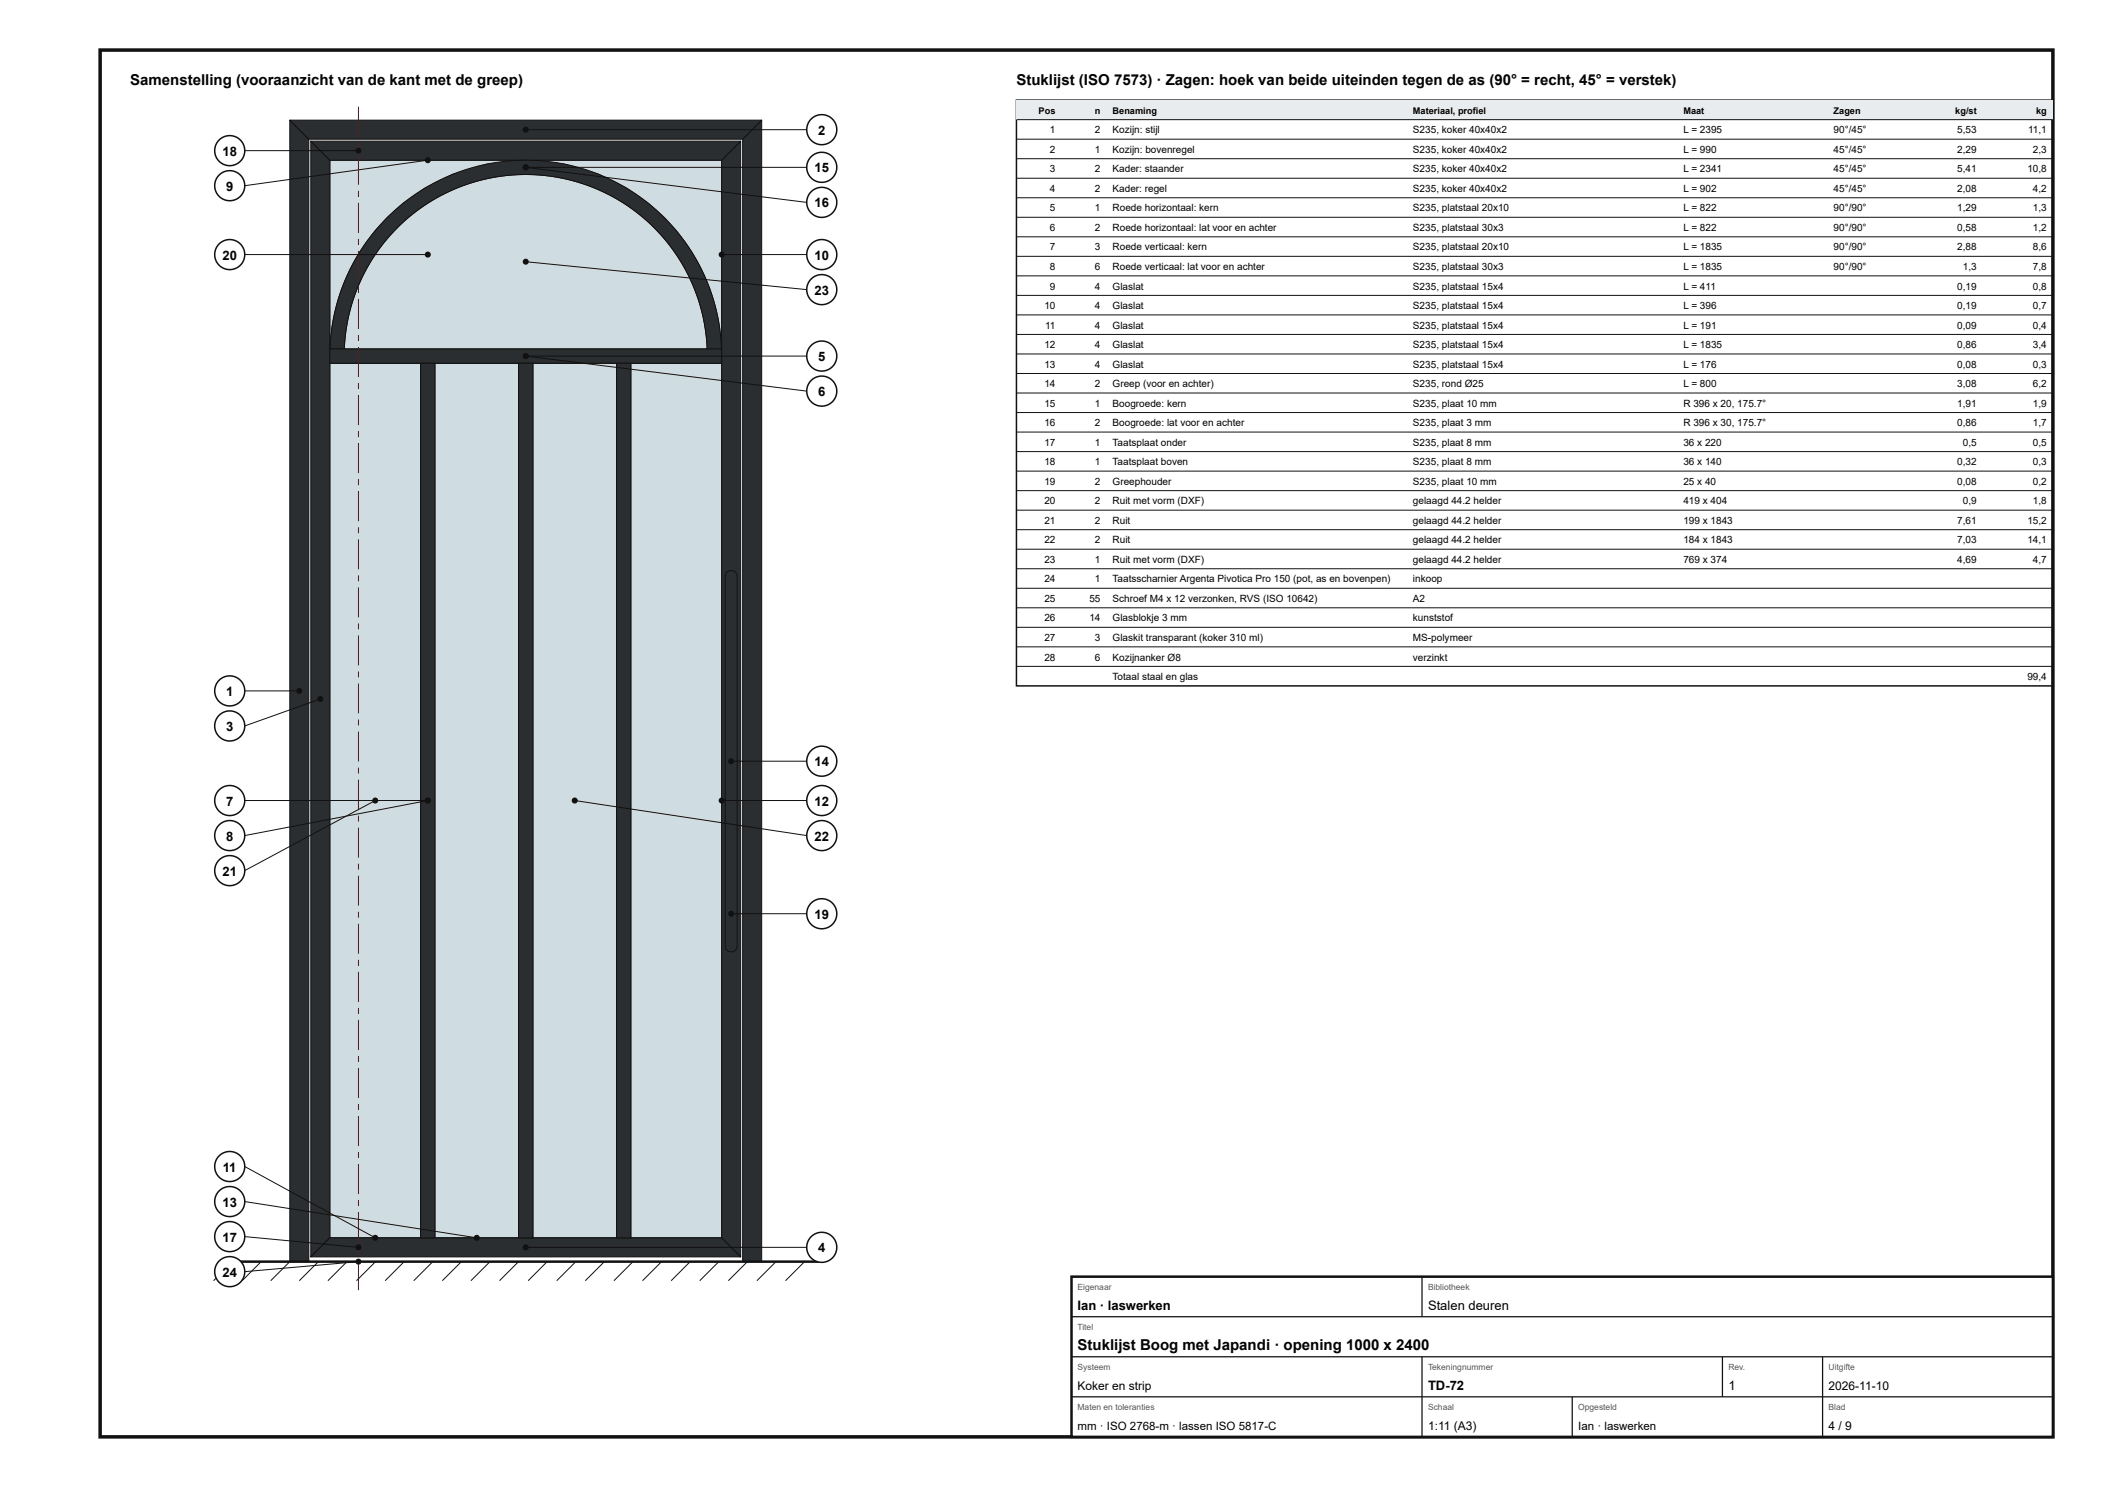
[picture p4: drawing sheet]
<svg xmlns="http://www.w3.org/2000/svg" width="420mm" height="297mm" viewBox="0 0 420 297" stroke-linecap="round" stroke-linejoin="round" font-family="sans-serif">
<path d="M20 10h390v277h-390z" fill="none" stroke="#111" stroke-width=".7" stroke-linecap="butt"/>
<path d="M65.9 32h39.1l-7.7 .8-6.8 2a39.1 39.1 0 0 0-22.6 24l-.9 2.8-.5 2.7-.6 5.4z" fill="#cfdde3"/>
<path d="M65.9 32h39.1l-7.7 .8-6.8 2a39.1 39.1 0 0 0-22.6 24l-.9 2.8-.5 2.7-.6 5.4z" fill="none" stroke="#111" stroke-width=".2"/>
<path d="M105 32h39.1v37.7l-.5-5a38.6 38.6 0 0 0-3.6-11.1 39 39 0 0 0-20.5-18.8l-6.8-2z" fill="#cfdde3"/>
<path d="M105 32h39.1v37.7l-.5-5a38.6 38.6 0 0 0-3.6-11.1 39 39 0 0 0-20.5-18.8l-6.8-2z" fill="none" stroke="#111" stroke-width=".2"/>
<path d="M65.9 72.5h18.1v174.7h-18.1z" fill="#cfdde3"/>
<path d="M65.9 72.5h18.1v174.7h-18.1z" fill="none" stroke="#111" stroke-width=".2"/>
<path d="M86.9 72.5h16.7v174.7h-16.7z" fill="#cfdde3"/>
<path d="M86.9 72.5h16.7v174.7h-16.7z" fill="none" stroke="#111" stroke-width=".2"/>
<path d="M106.4 72.5h16.7v174.7h-16.7z" fill="#cfdde3"/>
<path d="M106.4 72.5h16.7v174.7h-16.7z" fill="none" stroke="#111" stroke-width=".2"/>
<path d="M126 72.5h18.1v174.7h-18.1z" fill="#cfdde3"/>
<path d="M126 72.5h18.1v174.7h-18.1z" fill="none" stroke="#111" stroke-width=".2"/>
<path d="M79.3 45.5a36.3 36.3 0 0 1 38.9-8.2 36.3 36.3 0 0 1 23 32.4h-72.4a36.2 36.2 0 0 1 10.5-24.2z" fill="#cfdde3"/>
<path d="M79.3 45.5a36.3 36.3 0 0 1 38.9-8.2 36.3 36.3 0 0 1 23 32.4h-72.4a36.2 36.2 0 0 1 10.5-24.2z" fill="none" stroke="#111" stroke-width=".2"/>
<path d="M57.9 24l3.8 3.8v224.2h-3.8z" fill="#2b2e31"/>
<path d="M57.9 24l3.8 3.8v224.2h-3.8z" fill="none" stroke="#111" stroke-width=".2"/>
<path d="M152.1 24v228h-3.8v-224.2z" fill="#2b2e31"/>
<path d="M152.1 24v228h-3.8v-224.2z" fill="none" stroke="#111" stroke-width=".2"/>
<path d="M57.9 24h94.2l-3.8 3.8h-86.6z" fill="#2b2e31"/>
<path d="M57.9 24h94.2l-3.8 3.8h-86.6z" fill="none" stroke="#111" stroke-width=".2"/>
<path d="M62.1 28.2l3.8 3.8v215.2l-3.8 3.8z" fill="#2b2e31"/>
<path d="M62.1 28.2l3.8 3.8v215.2l-3.8 3.8z" fill="none" stroke="#111" stroke-width=".2"/>
<path d="M147.9 28.2v222.8l-3.8-3.8v-215.2z" fill="#2b2e31"/>
<path d="M147.9 28.2v222.8l-3.8-3.8v-215.2z" fill="none" stroke="#111" stroke-width=".2"/>
<path d="M65.9 247.2h78.2l3.8 3.8h-85.8z" fill="#2b2e31"/>
<path d="M65.9 247.2h78.2l3.8 3.8h-85.8z" fill="none" stroke="#111" stroke-width=".2"/>
<path d="M62.1 28.2h85.8l-3.8 3.8h-78.2z" fill="#2b2e31"/>
<path d="M62.1 28.2h85.8l-3.8 3.8h-78.2z" fill="none" stroke="#111" stroke-width=".2"/>
<path d="M77.9 42.9a39.1 39.1 0 0 1 41.7-8.1 39.1 39.1 0 0 1 24.5 34.8l-2.9 .2a36.3 36.3 0 0 0-36.2-34.9 36.3 36.3 0 0 0-36.2 34.9l-2.9-.2a39.1 39.1 0 0 1 12-26.7z" fill="#2b2e31"/>
<path d="M77.9 42.9a39.1 39.1 0 0 1 41.7-8.1 39.1 39.1 0 0 1 24.5 34.8l-2.9 .2a36.3 36.3 0 0 0-36.2-34.9 36.3 36.3 0 0 0-36.2 34.9l-2.9-.2a39.1 39.1 0 0 1 12-26.7z" fill="none" stroke="#111" stroke-width=".2"/>
<path d="M65.9 69.7h78.2v2.8h-78.2z" fill="#2b2e31"/>
<path d="M65.9 69.7h78.2v2.8h-78.2z" fill="none" stroke="#111" stroke-width=".2"/>
<path d="M84 72.5h2.9v174.7h-2.9z" fill="#2b2e31"/>
<path d="M84 72.5h2.9v174.7h-2.9z" fill="none" stroke="#111" stroke-width=".2"/>
<path d="M103.6 72.5h2.8v174.7h-2.8z" fill="#2b2e31"/>
<path d="M103.6 72.5h2.8v174.7h-2.8z" fill="none" stroke="#111" stroke-width=".2"/>
<path d="M123.1 72.5h2.9v174.7h-2.9z" fill="#2b2e31"/>
<path d="M123.1 72.5h2.9v174.7h-2.9z" fill="none" stroke="#111" stroke-width=".2"/>
<path d="M71.5 251.7h.2v6h-.2zM71.5 249.3h.2v1.2h-.2zM71.5 242.1h.2v6h-.2zM71.5 239.7h.2v1.2h-.2zM71.5 232.5h.2v6h-.2zM71.5 230.1h.2v1.2h-.2zM71.5 222.9h.2v6h-.2zM71.5 220.5h.2v1.2h-.2zM71.5 213.3h.2v6h-.2zM71.5 210.9h.2v1.2h-.2zM71.5 203.7h.2v6h-.2zM71.5 201.3h.2v1.2h-.2zM71.5 194.1h.2v6h-.2zM71.5 191.7h.2v1.2h-.2zM71.5 184.5h.2v6h-.2zM71.5 182.1h.2v1.2h-.2zM71.5 174.9h.2v6h-.2zM71.5 172.5h.2v1.2h-.2zM71.5 165.3h.2v6h-.2zM71.5 162.9h.2v1.2h-.2zM71.5 155.7h.2v6h-.2zM71.5 153.3h.2v1.2h-.2zM71.5 146.1h.2v6h-.2zM71.5 143.7h.2v1.2h-.2zM71.5 136.5h.2v6h-.2zM71.5 134.1h.2v1.2h-.2zM71.5 126.9h.2v6h-.2zM71.5 124.5h.2v1.2h-.2zM71.5 117.3h.2v6h-.2zM71.5 114.9h.2v1.2h-.2zM71.5 107.7h.2v6h-.2zM71.5 105.3h.2v1.2h-.2zM71.5 98.1h.2v6h-.2zM71.5 95.7h.2v1.2h-.2zM71.5 88.5h.2v6h-.2zM71.5 86.1h.2v1.2h-.2zM71.5 78.9h.2v6h-.2zM71.5 76.5h.2v1.2h-.2zM71.5 69.3h.2v6h-.2zM71.5 66.9h.2v1.2h-.2zM71.5 59.7h.2v6h-.2zM71.5 57.3h.2v1.2h-.2zM71.5 50.1h.2v6h-.2zM71.5 47.7h.2v1.2h-.2zM71.5 40.5h.2v6h-.2zM71.5 38.1h.2v1.2h-.2zM71.5 30.9h.2v6h-.2zM71.5 28.5h.2v1.2h-.2zM71.5 21.3h.2v6h-.2z" fill="#b00"/>
<path d="M145.2 114.3a1.2 1.2 0 0 1 1.3-.3 1.2 1.2 0 0 1 .7 1.1v73.9a1.19 1.19 0 0 1-1.2 1.1 1.19 1.19 0 0 1-1.2-1.1v-73.9z" fill="#2b2e31"/>
<g fill="none" stroke="#111" stroke-width=".2">
<path d="M145.2 114.3a1.2 1.2 0 0 1 1.3-.3 1.2 1.2 0 0 1 .7 1.1v73.9a1.19 1.19 0 0 1-1.2 1.1 1.19 1.19 0 0 1-1.2-1.1v-73.9zM46.4 252l-3.8 3.8M52.2 252l-3.8 3.8M57.9 252l-3.8 3.8M63.6 252l-3.8 3.8M69.3 252l-3.8 3.8M75 252l-3.8 3.8M80.7 252l-3.8 3.8M86.4 252l-3.8 3.8M92.1 252l-3.8 3.8M97.9 252l-3.9 3.8M103.6 252l-3.8 3.8"/>
<path d="M109.3 252l-3.8 3.8M115 252l-3.8 3.8M120.7 252l-3.8 3.8M126.4 252l-3.8 3.8M132.1 252l-3.8 3.8M137.8 252l-3.8 3.8M143.6 252l-3.9 3.8M149.3 252l-3.8 3.8M155 252l-3.8 3.8M160.7 252l-3.8 3.8"/>
</g>
<path d="M46.4 252h117.1" fill="none" stroke="#111" stroke-width=".5"/>
<circle cx="71.6" cy="30.1" r=".6" fill="#111"/>
<path d="M48.9 30.1h22.7" fill="none" stroke="#111" stroke-width=".2"/>
<circle cx="45.9" cy="30.1" r="3" fill="#fff"/>
<circle cx="45.9" cy="30.1" r="3" fill="none" stroke="#111" stroke-width=".3"/>
<circle cx="85.4" cy="32" r=".6" fill="#111"/>
<path d="M85.4 32l-36.5 5.1" fill="none" stroke="#111" stroke-width=".2"/>
<circle cx="45.9" cy="37.1" r="3" fill="#fff"/>
<circle cx="45.9" cy="37.1" r="3" fill="none" stroke="#111" stroke-width=".3"/>
<circle cx="85.4" cy="50.9" r=".6" fill="#111"/>
<path d="M48.9 50.8h36.5" fill="none" stroke="#111" stroke-width=".2"/>
<circle cx="45.9" cy="50.9" r="3" fill="#fff"/>
<circle cx="45.9" cy="50.9" r="3" fill="none" stroke="#111" stroke-width=".3"/>
<circle cx="59.8" cy="138" r=".6" fill="#111"/>
<path d="M48.9 138h10.9" fill="none" stroke="#111" stroke-width=".2"/>
<circle cx="45.9" cy="138" r="3" fill="#fff"/>
<circle cx="45.9" cy="138" r="3" fill="none" stroke="#111" stroke-width=".3"/>
<circle cx="64" cy="139.6" r=".6" fill="#111"/>
<path d="M64 139.6l-15.1 5.4" fill="none" stroke="#111" stroke-width=".2"/>
<circle cx="45.9" cy="145" r="3" fill="#fff"/>
<circle cx="45.9" cy="145" r="3" fill="none" stroke="#111" stroke-width=".3"/>
<circle cx="85.4" cy="159.9" r=".6" fill="#111"/>
<path d="M48.9 159.9h36.5" fill="none" stroke="#111" stroke-width=".2"/>
<circle cx="45.9" cy="159.9" r="3" fill="#fff"/>
<circle cx="45.9" cy="159.9" r="3" fill="none" stroke="#111" stroke-width=".3"/>
<circle cx="85.4" cy="159.9" r=".6" fill="#111"/>
<path d="M85.4 159.9l-36.5 7" fill="none" stroke="#111" stroke-width=".2"/>
<circle cx="45.9" cy="166.9" r="3" fill="#fff"/>
<circle cx="45.9" cy="166.9" r="3" fill="none" stroke="#111" stroke-width=".3"/>
<circle cx="74.9" cy="159.9" r=".6" fill="#111"/>
<path d="M74.9 159.9l-26 14" fill="none" stroke="#111" stroke-width=".2"/>
<circle cx="45.9" cy="173.9" r="3" fill="#fff"/>
<circle cx="45.9" cy="173.9" r="3" fill="none" stroke="#111" stroke-width=".3"/>
<circle cx="74.9" cy="247.2" r=".6" fill="#111"/>
<path d="M48.9 233l26 14.2" fill="none" stroke="#111" stroke-width=".2"/>
<circle cx="45.9" cy="233" r="3" fill="#fff"/>
<circle cx="45.9" cy="233" r="3" fill="none" stroke="#111" stroke-width=".3"/>
<circle cx="95.2" cy="247.2" r=".6" fill="#111"/>
<path d="M48.9 240l46.3 7.2" fill="none" stroke="#111" stroke-width=".2"/>
<circle cx="45.9" cy="240" r="3" fill="#fff"/>
<circle cx="45.9" cy="240" r="3" fill="none" stroke="#111" stroke-width=".3"/>
<circle cx="71.6" cy="249.1" r=".6" fill="#111"/>
<path d="M48.9 247l22.7 2.1" fill="none" stroke="#111" stroke-width=".2"/>
<circle cx="45.9" cy="247" r="3" fill="#fff"/>
<circle cx="45.9" cy="247" r="3" fill="none" stroke="#111" stroke-width=".3"/>
<circle cx="71.6" cy="252" r=".6" fill="#111"/>
<path d="M71.6 252l-22.7 2" fill="none" stroke="#111" stroke-width=".2"/>
<circle cx="45.9" cy="254" r="3" fill="#fff"/>
<circle cx="45.9" cy="254" r="3" fill="none" stroke="#111" stroke-width=".3"/>
<circle cx="105" cy="25.9" r=".6" fill="#111"/>
<path d="M105 25.9h56.1" fill="none" stroke="#111" stroke-width=".2"/>
<circle cx="164.1" cy="25.9" r="3" fill="#fff"/>
<circle cx="164.1" cy="25.9" r="3" fill="none" stroke="#111" stroke-width=".3"/>
<circle cx="105" cy="33.4" r=".6" fill="#111"/>
<path d="M105 33.4h56.1" fill="none" stroke="#111" stroke-width=".2"/>
<circle cx="164.1" cy="33.4" r="3" fill="#fff"/>
<circle cx="164.1" cy="33.4" r="3" fill="none" stroke="#111" stroke-width=".3"/>
<circle cx="105" cy="33.4" r=".6" fill="#111"/>
<path d="M105 33.4l56.1 7" fill="none" stroke="#111" stroke-width=".2"/>
<circle cx="164.1" cy="40.4" r="3" fill="#fff"/>
<circle cx="164.1" cy="40.4" r="3" fill="none" stroke="#111" stroke-width=".3"/>
<circle cx="144.1" cy="50.9" r=".6" fill="#111"/>
<path d="M144.1 50.8h17" fill="none" stroke="#111" stroke-width=".2"/>
<circle cx="164.1" cy="50.9" r="3" fill="#fff"/>
<circle cx="164.1" cy="50.9" r="3" fill="none" stroke="#111" stroke-width=".3"/>
<circle cx="105" cy="52.3" r=".6" fill="#111"/>
<path d="M105 52.3l56.1 5.5" fill="none" stroke="#111" stroke-width=".2"/>
<circle cx="164.1" cy="57.9" r="3" fill="#fff"/>
<circle cx="164.1" cy="57.9" r="3" fill="none" stroke="#111" stroke-width=".3"/>
<circle cx="105" cy="71.1" r=".6" fill="#111"/>
<path d="M105 71.1h56.1" fill="none" stroke="#111" stroke-width=".2"/>
<circle cx="164.1" cy="71.1" r="3" fill="#fff"/>
<circle cx="164.1" cy="71.1" r="3" fill="none" stroke="#111" stroke-width=".3"/>
<circle cx="105" cy="71.1" r=".6" fill="#111"/>
<path d="M105 71.1l56.1 7" fill="none" stroke="#111" stroke-width=".2"/>
<circle cx="164.1" cy="78.1" r="3" fill="#fff"/>
<circle cx="164.1" cy="78.1" r="3" fill="none" stroke="#111" stroke-width=".3"/>
<circle cx="146" cy="152" r=".6" fill="#111"/>
<path d="M146 152h15.1" fill="none" stroke="#111" stroke-width=".2"/>
<circle cx="164.1" cy="152" r="3" fill="#fff"/>
<circle cx="164.1" cy="152" r="3" fill="none" stroke="#111" stroke-width=".3"/>
<circle cx="144.1" cy="159.9" r=".6" fill="#111"/>
<path d="M144.1 159.9h17" fill="none" stroke="#111" stroke-width=".2"/>
<circle cx="164.1" cy="159.9" r="3" fill="#fff"/>
<circle cx="164.1" cy="159.9" r="3" fill="none" stroke="#111" stroke-width=".3"/>
<circle cx="114.8" cy="159.9" r=".6" fill="#111"/>
<path d="M114.8 159.9l46.3 7" fill="none" stroke="#111" stroke-width=".2"/>
<circle cx="164.1" cy="166.9" r="3" fill="#fff"/>
<circle cx="164.1" cy="166.9" r="3" fill="none" stroke="#111" stroke-width=".3"/>
<circle cx="146" cy="182.5" r=".6" fill="#111"/>
<path d="M146 182.5h15.1" fill="none" stroke="#111" stroke-width=".2"/>
<circle cx="164.1" cy="182.5" r="3" fill="#fff"/>
<circle cx="164.1" cy="182.5" r="3" fill="none" stroke="#111" stroke-width=".3"/>
<circle cx="105" cy="249.1" r=".6" fill="#111"/>
<path d="M105 249.1h56.1" fill="none" stroke="#111" stroke-width=".2"/>
<circle cx="164.1" cy="249.1" r="3" fill="#fff"/>
<g fill="none" stroke="#111" stroke-width=".3">
<path d="M203 20h207v117h-207z"/>
<circle cx="164.1" cy="249.1" r="3"/>
</g>
<path d="M203 20h207v3.9h-207z" fill="#e9ecee"/>
<g fill="none" stroke="#111" stroke-width=".2">
<path d="M203 23.9h207M203 27.8h207M203 31.7h207M203 35.6h207M203 39.5h207M203 43.4h207M203 47.3h207M203 51.2h207M203 55.1h207M203 59h207M203 62.9h207M203 66.8h207"/>
<path d="M203 70.7h207M203 74.6h207M203 78.5h207M203 82.4h207M203 86.3h207M203 90.2h207M203 94.1h207M203 98h207M203 101.9h207M203 105.8h207M203 109.7h207M203 113.6h207"/>
<path d="M203 117.5h207M203 121.4h207M203 125.3h207M203 129.2h207M203 133.1h207"/>
</g>
<path d="M214 255h196v32h-196z" fill="#fff"/>
<path d="M214 255h196v32h-196z" fill="none" stroke="#111" stroke-width=".5"/>
<path d="M284 255v8M214 263h196M214 271h196M214 279h196M284 271v16M314 279v8M344 271v8M364 271v16" fill="none" stroke="#111" stroke-width=".25"/>
<g font-size="3">
<text x="26" y="17">Samenstelling (vooraanzicht van de kant met de greep)</text>
<text x="203" y="17">Stuklijst (ISO 7573) · Zagen: hoek van beide uiteinden tegen de as (90° = recht, 45° = verstek)</text>
<text x="215.2" y="269.6">Stuklijst Boog met Japandi · opening 1000 x 2400</text>
</g>
<g font-size="2.6">
<text x="163.4" y="26.9">2</text>
<text x="44.4" y="31.1">18</text>
<text x="162.7" y="34.4">15</text>
<text x="45.2" y="38.1">9</text>
<text x="162.7" y="41.4">16</text>
<text x="44.4" y="51.8">20</text>
<text x="162.7" y="51.8">10</text>
<text x="162.7" y="58.8">23</text>
<text x="163.4" y="72.1">5</text>
<text x="163.4" y="79.1">6</text>
<text x="45.2" y="139">1</text>
<text x="45.2" y="146">3</text>
<text x="162.7" y="153">14</text>
<text x="45.2" y="160.9">7</text>
<text x="162.7" y="160.9">12</text>
<text x="45.2" y="167.9">8</text>
<text x="162.7" y="167.9">22</text>
<text x="44.4" y="174.9">21</text>
<text x="162.7" y="183.5">19</text>
<text x="44.5" y="234">11</text>
<text x="44.4" y="241">13</text>
<text x="44.4" y="248">17</text>
<text x="163.4" y="250.1">4</text>
<text x="44.4" y="255">24</text>
<text x="215.2" y="261.6">Ian · laswerken</text>
<text x="285.2" y="261.6">Stalen deuren</text>
<text x="285.2" y="277.6">TD-72</text>
<text x="345.2" y="277.6">1</text>
</g>
<g font-size="2.4">
<text x="215.2" y="277.6">Koker en strip</text>
<text x="365.2" y="277.6">2026-11-10</text>
<text x="285.2" y="285.6">1:11 (A3)</text>
<text x="365.2" y="285.6">4 / 9</text>
</g>
<g font-size="2.3">
<text x="215.2" y="285.6">mm · ISO 2768-m · lassen ISO 5817-C</text>
<text x="315.2" y="285.6">Ian · laswerken</text>
</g>
<g font-size="2">
<text x="209.7" y="26.6">1</text>
<text x="218.7" y="26.6">2</text>
<text x="222.2" y="26.6">Kozijn: stijl</text>
<text x="282.2" y="26.6">S235, koker 40x40x2</text>
<text x="336.2" y="26.6">L = 2395</text>
<text x="366.2" y="26.6">90°/45°</text>
<text x="390.9" y="26.6">5,53</text>
<text x="405.1" y="26.6">11,1</text>
<text x="209.7" y="30.5">2</text>
<text x="209.7" y="34.4">3</text>
<text x="218.7" y="30.5">1</text>
<text x="218.7" y="34.4">2</text>
<text x="222.2" y="30.5">Kozijn: bovenregel</text>
<text x="222.2" y="34.4">Kader: staander</text>
<text x="282.2" y="30.5">S235, koker 40x40x2</text>
<text x="282.2" y="34.4">S235, koker 40x40x2</text>
<text x="336.2" y="30.5">L = 990</text>
<text x="336.2" y="34.4">L = 2341</text>
<text x="366.2" y="30.5">45°/45°</text>
<text x="366.2" y="34.4">45°/45°</text>
<text x="390.9" y="30.5">2,29</text>
<text x="390.9" y="34.4">5,41</text>
<text x="404.9" y="34.4">10,8</text>
<text x="406" y="30.5">2,3</text>
<text x="209.7" y="38.3">4</text>
<text x="218.7" y="38.3">2</text>
<text x="222.2" y="38.3">Kader: regel</text>
<text x="282.2" y="38.3">S235, koker 40x40x2</text>
<text x="336.2" y="38.3">L = 902</text>
<text x="366.2" y="38.3">45°/45°</text>
<text x="390.9" y="38.3">2,08</text>
<text x="406" y="38.3">4,2</text>
<text x="209.7" y="42.2">5</text>
<text x="209.7" y="46.1">6</text>
<text x="218.7" y="42.2">1</text>
<text x="218.7" y="46.1">2</text>
<text x="222.2" y="42.2">Roede horizontaal: kern</text>
<text x="222.2" y="46.1">Roede horizontaal: lat voor en achter</text>
<text x="282.2" y="42.2">S235, platstaal 20x10</text>
<text x="282.2" y="46.1">S235, platstaal 30x3</text>
<text x="336.2" y="42.2">L = 822</text>
<text x="336.2" y="46.1">L = 822</text>
<text x="366.2" y="42.2">90°/90°</text>
<text x="366.2" y="46.1">90°/90°</text>
<text x="390.9" y="42.2">1,29</text>
<text x="390.9" y="46.1">0,58</text>
<text x="406" y="42.2">1,3</text>
<text x="406" y="46.1">1,2</text>
<text x="209.7" y="50">7</text>
<text x="209.7" y="53.9">8</text>
<text x="218.7" y="50">3</text>
<text x="218.7" y="53.9">6</text>
<text x="222.2" y="50">Roede verticaal: kern</text>
<text x="222.2" y="53.9">Roede verticaal: lat voor en achter</text>
<text x="282.2" y="50">S235, platstaal 20x10</text>
<text x="282.2" y="53.9">S235, platstaal 30x3</text>
<text x="336.2" y="50">L = 1835</text>
<text x="336.2" y="53.9">L = 1835</text>
<text x="366.2" y="50">90°/90°</text>
<text x="366.2" y="53.9">90°/90°</text>
<text x="390.9" y="50">2,88</text>
<text x="392" y="53.9">1,3</text>
<text x="406" y="50">8,6</text>
<text x="406" y="53.9">7,8</text>
<text x="209.7" y="57.8">9</text>
<text x="218.7" y="57.8">4</text>
<text x="222.2" y="57.8">Glaslat</text>
<text x="282.2" y="57.8">S235, platstaal 15x4</text>
<text x="336.2" y="57.8">L = 411</text>
<text x="390.9" y="57.8">0,19</text>
<text x="406" y="57.8">0,8</text>
<text x="208.6" y="61.7">10</text>
<text x="208.7" y="65.6">11</text>
<text x="218.7" y="61.7">4</text>
<text x="218.7" y="65.6">4</text>
<text x="222.2" y="61.7">Glaslat</text>
<text x="222.2" y="65.6">Glaslat</text>
<text x="282.2" y="61.7">S235, platstaal 15x4</text>
<text x="282.2" y="65.6">S235, platstaal 15x4</text>
<text x="336.2" y="61.7">L = 396</text>
<text x="336.2" y="65.6">L = 191</text>
<text x="390.9" y="61.7">0,19</text>
<text x="390.9" y="65.6">0,09</text>
<text x="406" y="61.7">0,7</text>
<text x="406" y="65.6">0,4</text>
<text x="208.6" y="69.5">12</text>
<text x="218.7" y="69.5">4</text>
<text x="222.2" y="69.5">Glaslat</text>
<text x="282.2" y="69.5">S235, platstaal 15x4</text>
<text x="336.2" y="69.5">L = 1835</text>
<text x="390.9" y="69.5">0,86</text>
<text x="406" y="69.5">3,4</text>
<text x="208.6" y="73.4">13</text>
<text x="208.6" y="77.3">14</text>
<text x="218.7" y="73.4">4</text>
<text x="218.7" y="77.3">2</text>
<text x="222.2" y="73.4">Glaslat</text>
<text x="222.2" y="77.3">Greep (voor en achter)</text>
<text x="282.2" y="73.4">S235, platstaal 15x4</text>
<text x="282.2" y="77.3">S235, rond Ø25</text>
<text x="336.2" y="73.4">L = 176</text>
<text x="336.2" y="77.3">L = 800</text>
<text x="390.9" y="73.4">0,08</text>
<text x="390.9" y="77.3">3,08</text>
<text x="406" y="73.4">0,3</text>
<text x="406" y="77.3">6,2</text>
<text x="208.6" y="81.2">15</text>
<text x="218.7" y="81.2">1</text>
<text x="222.2" y="81.2">Boogroede: kern</text>
<text x="282.2" y="81.2">S235, plaat 10 mm</text>
<text x="336.2" y="81.2">R 396 x 20, 175.7°</text>
<text x="390.9" y="81.2">1,91</text>
<text x="406" y="81.2">1,9</text>
<text x="208.6" y="85.1">16</text>
<text x="208.6" y="89">17</text>
<text x="218.7" y="85.1">2</text>
<text x="218.7" y="89">1</text>
<text x="222.2" y="85.1">Boogroede: lat voor en achter</text>
<text x="222.2" y="89">Taatsplaat onder</text>
<text x="282.2" y="85.1">S235, plaat 3 mm</text>
<text x="282.2" y="89">S235, plaat 8 mm</text>
<text x="336.2" y="85.1">R 396 x 30, 175.7°</text>
<text x="336.2" y="89">36 x 220</text>
<text x="390.9" y="85.1">0,86</text>
<text x="392" y="89">0,5</text>
<text x="406" y="85.1">1,7</text>
<text x="406" y="89">0,5</text>
<text x="208.6" y="92.9">18</text>
<text x="218.7" y="92.9">1</text>
<text x="222.2" y="92.9">Taatsplaat boven</text>
<text x="282.2" y="92.9">S235, plaat 8 mm</text>
<text x="336.2" y="92.9">36 x 140</text>
<text x="390.9" y="92.9">0,32</text>
<text x="406" y="92.9">0,3</text>
<text x="208.6" y="96.8">19</text>
<text x="208.6" y="100.7">20</text>
<text x="218.7" y="96.8">2</text>
<text x="218.7" y="100.7">2</text>
<text x="222.2" y="96.8">Greephouder</text>
<text x="222.2" y="100.7">Ruit met vorm (DXF)</text>
<text x="282.2" y="96.8">S235, plaat 10 mm</text>
<text x="282.2" y="100.7">gelaagd 44.2 helder</text>
<text x="336.2" y="96.8">25 x 40</text>
<text x="336.2" y="100.7">419 x 404</text>
<text x="390.9" y="96.8">0,08</text>
<text x="392" y="100.7">0,9</text>
<text x="406" y="96.8">0,2</text>
<text x="406" y="100.7">1,8</text>
<text x="208.6" y="104.6">21</text>
<text x="218.7" y="104.6">2</text>
<text x="222.2" y="104.6">Ruit</text>
<text x="282.2" y="104.6">gelaagd 44.2 helder</text>
<text x="336.2" y="104.6">199 x 1843</text>
<text x="390.9" y="104.6">7,61</text>
<text x="404.9" y="104.6">15,2</text>
<text x="208.6" y="108.5">22</text>
<text x="208.6" y="112.4">23</text>
<text x="218.7" y="108.5">2</text>
<text x="218.7" y="112.4">1</text>
<text x="222.2" y="108.5">Ruit</text>
<text x="222.2" y="112.4">Ruit met vorm (DXF)</text>
<text x="282.2" y="108.5">gelaagd 44.2 helder</text>
<text x="282.2" y="112.4">gelaagd 44.2 helder</text>
<text x="336.2" y="108.5">184 x 1843</text>
<text x="336.2" y="112.4">769 x 374</text>
<text x="390.9" y="108.5">7,03</text>
<text x="390.9" y="112.4">4,69</text>
<text x="404.9" y="108.5">14,1</text>
<text x="406" y="112.4">4,7</text>
<text x="208.6" y="116.3">24</text>
<text x="218.7" y="116.3">1</text>
<text x="222.2" y="116.3">Taatsscharnier Argenta Pivotica Pro 150 (pot, as en bovenpen)</text>
<text x="282.2" y="116.3">inkoop</text>
<text x="208.6" y="120.2">25</text>
<text x="208.6" y="124.1">26</text>
<text x="217.6" y="120.2">55</text>
<text x="217.6" y="124.1">14</text>
<text x="222.2" y="120.2">Schroef M4 x 12 verzonken, RVS (ISO 10642)</text>
<text x="222.2" y="124.1">Glasblokje 3 mm</text>
<text x="282.2" y="120.2">A2</text>
<text x="282.2" y="124.1">kunststof</text>
<text x="208.6" y="128">27</text>
<text x="208.6" y="131.9">28</text>
<text x="218.7" y="128">3</text>
<text x="218.7" y="131.9">6</text>
<text x="222.2" y="128">Glaskit transparant (koker 310 ml)</text>
<text x="222.2" y="131.9">Kozijnanker Ø8</text>
<text x="282.2" y="128">MS-polymeer</text>
<text x="282.2" y="131.9">verzinkt</text>
<text x="222.2" y="135.8">Totaal staal en glas</text>
<text x="404.9" y="135.8">99,4</text>
</g>
<g font-size="1.8">
<text x="207.4" y="22.7">Pos</text>
<text x="218.7" y="22.7">n</text>
<text x="222.2" y="22.7">Benaming</text>
<text x="282.2" y="22.7">Materiaal, profiel</text>
<text x="336.2" y="22.7">Maat</text>
<text x="366.2" y="22.7">Zagen</text>
<text x="390.5" y="22.7">kg/st</text>
<text x="406.6" y="22.7">kg</text>
</g>
<g font-size="1.7" fill="#555">
<text x="215.2" y="257.6">Eigenaar</text>
<text x="285.2" y="257.6">Bibliotheek</text>
<text x="215.2" y="265.6">Titel</text>
<text x="215.2" y="273.6">Systeem</text>
<text x="285.2" y="273.6">Tekeningnummer</text>
<text x="345.2" y="273.6">Rev.</text>
<text x="365.2" y="273.6">Uitgifte</text>
<text x="215.2" y="281.6">Maten en toleranties</text>
<text x="285.2" y="281.6">Schaal</text>
<text x="315.2" y="281.6">Opgesteld</text>
<text x="365.2" y="281.6">Blad</text>
</g>
</svg>
